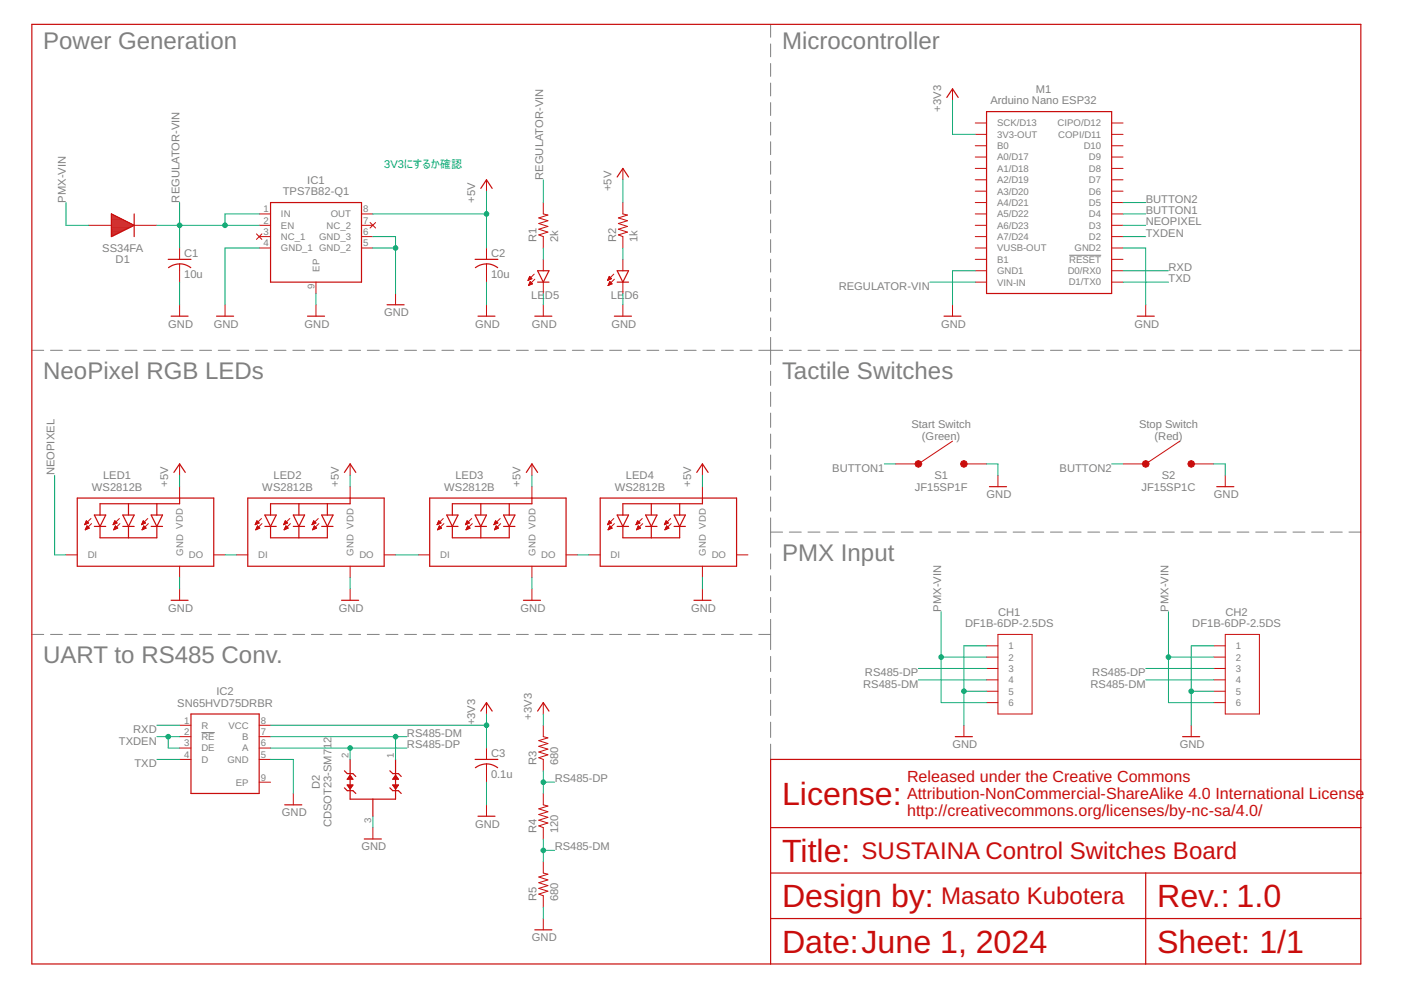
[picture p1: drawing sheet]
<svg xmlns="http://www.w3.org/2000/svg" width="297mm" height="210mm" viewBox="0 0 297 210" stroke-linecap="round" stroke-linejoin="round" font-family="sans-serif">
<g fill="none" stroke="#808080" stroke-width=".21">
<path d="M163.4 5.2v2.7M163.4 9.3v2.7M163.4 13.5v2.7M163.4 17.6v2.7M163.4 21.8v2.7M163.4 25.9v2.7M163.4 30.1v2.7M163.4 34.2v2.7M163.4 38.4v2.7M163.4 42.5v2.7M163.4 46.7v2.7M163.4 50.8v2.7"/>
<path d="M163.4 54.9v2.8M163.4 59.1v2.7M226.7 54.1h6.8M6.8 74.3h2.5M10.7 74.3h2.5M14.6 74.3h2.6M18.6 74.3h2.5M22.6 74.3h2.5M26.5 74.3h2.5M30.5 74.3h2.5M34.4 74.3h2.5M38.4 74.3h2.5"/>
<path d="M42.3 74.3h2.6M46.3 74.3h2.5M50.2 74.3h2.5M54.2 74.3h2.5M58.1 74.3h2.5M62.1 74.3h2.5M66 74.3h2.6M70 74.3h2.5M73.9 74.3h2.6M77.9 74.3h2.5M81.8 74.3h2.6M85.8 74.3h2.5"/>
<path d="M89.7 74.3h2.6M93.7 74.3h2.5M97.6 74.3h2.6M101.6 74.3h2.5M105.5 74.3h2.6M109.5 74.3h2.5M113.5 74.3h2.5M117.4 74.3h2.5M121.3 74.3h2.6M125.3 74.3h2.5M129.2 74.3h2.6M133.2 74.3h2.5"/>
<path d="M137.2 74.3h2.5M141.1 74.3h2.5M145.1 74.3h2.5M149 74.3h2.5M153 74.3h2.5M156.9 74.3h2.5M160.9 74.3h5M163.4 63.2v2.8M163.4 67.4v2.7M163.4 71.5v5.8M163.4 78.7v3M167.3 74.3h2.6"/>
<path d="M171.3 74.3h2.5M175.3 74.3h2.5M179.2 74.3h2.5M183.2 74.3h2.5M187.1 74.3h2.6M191.1 74.3h2.5M195 74.3h2.6M199 74.3h2.5M202.9 74.3h2.6M206.9 74.3h2.5M210.9 74.3h2.5M214.8 74.3h2.5"/>
<path d="M218.8 74.3h2.5M222.7 74.3h2.6M226.7 74.3h2.5M230.6 74.3h2.6M234.6 74.3h2.5M238.5 74.3h2.6M242.5 74.3h2.5M246.4 74.3h2.6M250.4 74.3h2.5M254.4 74.3h2.5M258.3 74.3h2.5M262.3 74.3h2.5"/>
<path d="M266.2 74.3h2.6M270.2 74.3h2.5M274.1 74.3h2.6M278.1 74.3h2.5M282 74.3h2.6M286 74.3h2.5M163.4 83.1v3.1M163.4 87.6v3M163.4 92v3.1M163.4 96.5v3M163.4 100.9v3M163.4 105.4v3"/>
<path d="M163.4 109.8v6.2M163.4 117.4v3.2M163.4 112.8h2.5M167.3 112.8h2.6M171.3 112.8h2.5M175.3 112.8h2.5M179.2 112.8h2.5M183.2 112.8h2.5M187.1 112.8h2.6M191.1 112.8h2.5M195 112.8h2.6M199 112.8h2.5"/>
<path d="M202.9 112.8h2.6M206.9 112.8h2.5M210.9 112.8h2.5M214.8 112.8h2.5M218.8 112.8h2.5M222.7 112.8h2.6M226.7 112.8h2.5M230.6 112.8h2.6M234.6 112.8h2.5M238.5 112.8h2.6M242.5 112.8h2.5M246.4 112.8h2.6"/>
<path d="M250.4 112.8h2.5M254.4 112.8h2.5M258.3 112.8h2.5M262.3 112.8h2.5M266.2 112.8h2.6M270.2 112.8h2.5M274.1 112.8h2.6M278.1 112.8h2.5M282 112.8h2.6M286 112.8h2.5M6.8 134.5h2.5M10.7 134.5h2.5"/>
<path d="M14.6 134.5h2.6M18.6 134.5h2.5M22.6 134.5h2.5M26.5 134.5h2.5M30.5 134.5h2.5M34.4 134.5h2.5M38.4 134.5h2.5M42.3 134.5h2.6M46.3 134.5h2.5M50.2 134.5h2.5M54.2 134.5h2.5M58.1 134.5h2.5"/>
<path d="M62.1 134.5h2.5M66 134.5h2.6M70 134.5h2.5M73.9 134.5h2.6M77.9 134.5h2.5M81.8 134.5h2.6M85.8 134.5h2.5M89.7 134.5h2.6M93.7 134.5h2.5M97.6 134.5h2.6M101.6 134.5h2.5M105.5 134.5h2.6"/>
<path d="M109.5 134.5h2.5M113.5 134.5h2.5M117.4 134.5h2.5M121.3 134.5h2.6M125.3 134.5h2.5M129.2 134.5h2.6M133.2 134.5h2.5M137.2 134.5h2.5M141.1 134.5h2.5M145.1 134.5h2.5M149 134.5h2.5M153 134.5h2.5"/>
<path d="M156.9 134.5h2.5M160.9 134.5h2.5M163.4 122.1v3.2M163.4 126.7v3.2M163.4 131.3v6.4M163.4 139.2v3.2M42.7 155.3h2.8M163.4 143.8v3.2M163.4 148.5v3.2M163.4 153.1v3.3M163.4 157.8v3.2"/>
</g>
<g fill="#c90d0c" stroke="#c90d0c" stroke-width=".21">
<circle cx="242.9" cy="98.4" r=".73"/>
<circle cx="252.6" cy="98.4" r=".72"/>
<circle cx="194.7" cy="98.4" r=".72"/>
<circle cx="204.4" cy="98.4" r=".72"/>
</g>
<g fill="none" stroke="#c90d0c" stroke-width=".21">
<path d="M202 18.8v2.5M103.1 38.1v2.4M132.1 35.7v2.4M206.8 26.1h2.4M206.8 28.5h2.4M206.8 33.3h2.4M206.8 35.7h2.4M206.8 38.1h2.4M206.8 30.9h2.4M235.7 26.1h2.4M235.7 28.5h2.4M235.7 33.3h2.4"/>
<path d="M235.7 35.7h2.4M235.7 38.1h2.4M235.7 30.9h2.4M18.8 47.8h4.8M28.4 47.8h4.9M38.1 52.6v2.4M38.1 56v3.8M54.4 49.6l1.1 1.2M54.9 45.4h2.5M54.9 47.8h2.5M54.9 50.2h2.5M54.9 52.6h2.5"/>
<path d="M55.5 49.6l-1.1 1.2M67 59.8v2.4M76.6 45.4h2.5M76.6 47.8h2.5M76.6 50.2h2.5M76.6 52.6h2.5M78.5 47.2l1.1 1.1M79.6 47.2l-1.1 1.1M103.1 52.6v2.4M103.1 56v3.8M112 59.4h.1M112 59.3h.3"/>
<path d="M112.1 59.2h.5M112.1 59.1h.7M112.2 58.9h.4M112.2 58.8h.3M112.2 58.7h.2M112.3 58.6l-.3 .9M112.3 58.6l.5 .5-.8 .4M112.3 58.6h.1M112.3 60h.4M112.4 59.9h.2M112.4 59.7h.1M112.4 59.7l.5 .5-.8 .3z"/>
<path d="M113.3 58.1l-1.3 1.4M113.4 59.2l-1.3 1.3M115.2 42.9v2.5l1 .2-2 .6 2 .6-2 .6 2 .6-2 .6 2 .6-2 .6 1 .4v2.4M115.2 55v2.4M115.2 59.8v2.4M128.8 59.4h.1M128.9 59.3h.3M128.9 59.2h.6M129 59.1h.6M129 58.9h.5M129.1 58.8h.3M129.1 58.7h.2"/>
<path d="M129.2 60h.4M129.2 58.6l-.4 .9M129.2 58.6l.4 .5-.8 .4M129.2 58.6h.1M129.2 59.9h.3M129.3 59.7h.1M129.3 59.7l.5 .5-.9 .3zM130.1 58.1l-1.3 1.4M130.3 59.2l-1.4 1.3M132.1 42.9v2.5l.9 .2-1.9 .6 1.9 .6-1.9 .6 1.9 .6-1.9 .6 1.9 .6-1.9 .6 1 .4v2.4M132.1 55v2.4M132.1 59.8v2.4"/>
<path d="M206.8 59.8h2.4M206.8 40.5h2.4M206.8 42.9h2.4M206.8 45.4h2.4M206.8 47.8h2.4M206.8 50.2h2.4M206.8 52.6h2.4M206.8 55h2.4M206.8 57.4h2.4M235.7 59.8h2.4M235.7 40.5h2.4M235.7 42.9h2.4"/>
<path d="M235.7 45.4h2.4M235.7 47.8h2.4M235.7 50.2h2.4M235.7 52.6h2.4M235.7 55h2.4M235.7 57.4h2.4M38.1 64.6v2.4M47.7 64.6v2.4M67 64.6v2.4M83.9 62.2v2.4M103.1 64.6v2.4M112.1 60.5h.1"/>
<path d="M112.1 60.4h.2M112.2 60.3h.4M112.2 60.2h.7M112.3 60.1h.5M115.2 64.6v2.4M128.9 60.5h.1M129 60.4h.2M129 60.3h.5M129.1 60.2h.6M129.1 60.1h.6M132.1 64.6v2.4M202 64.6v2.4"/>
<path d="M242.9 64.6v2.4M38.1 98.4v2.4M74.2 98.4v2.4M112.8 98.4v2.4M148.9 98.4v2.4M202 93.5l-7.3 4.9h-4.8M204.4 98.4h4.8M250.1 93.5l-7.2 4.9h-4.8M252.6 98.4h4.8M14 117.6h2.4M18 111.2h.1M18 111.1h.4"/>
<path d="M18.1 111h.5M18.1 112.3h.1M18.1 110.8h.7M18.1 112.2h.3M18.2 110.7h.4M18.2 112.1h.5M18.2 110.6h.3M18.2 112h.7M18.3 110.5h.1M18.3 111.9h.5M18.3 110.4l.5 .5-.9 .4zM18.3 111.8h.4"/>
<path d="M18.4 111.6h.2M18.4 111.5l-.3 .8M18.4 111.5l.5 .5M18.4 111.5h.1M18.9 112l-.8 .3M19.3 109.9l-1.4 1.4M19.4 111l-1.3 1.3M24 111.2h.1M24.1 111.1h.3M24.1 111h.6M24.1 112.3h.1M24.2 110.8h.6"/>
<path d="M24.2 112.2h.2M24.2 110.7h.5M24.2 112.1h.5M24.3 110.6h.3M24.3 112h.7M24.3 110.5h.1M24.3 111.9h.5M24.3 110.4l.5 .5-.8 .4zM24.4 111.8h.3M24.4 111.6h.2M24.4 111.5h.1M24.5 111.5l-.4 .8"/>
<path d="M24.5 111.5l.5 .5M25 112l-.9 .3M25.3 109.9l-1.3 1.4M25.4 111l-1.3 1.3M30 111.2h.2M30.1 111.1h.3M30.1 111h.6M30.1 112.3h.1M30.2 110.8h.6M30.2 112.2h.2M30.2 110.7h.5M30.2 112.1h.5"/>
<path d="M30.3 110.6h.3M30.3 112h.7M30.3 110.5h.2M30.3 111.9h.6M30.4 111.8h.4M30.4 110.4l.5 .5-.9 .4zM30.4 111.6h.2M30.5 111.5h.1M30.5 111.5l-.4 .8M30.5 111.5l.5 .5M31 112l-.9 .3M31.3 109.9l-1.3 1.4"/>
<path d="M31.5 111l-1.4 1.3M38.1 103.2v2.4M45.3 117.6h2.4M50.1 117.6h2.4M54.1 111.2h.2M54.2 111.1h.3M54.2 111h.6M54.2 112.3h.1M54.3 110.8h.6M54.3 112.2h.2M54.3 110.7h.5M54.3 112.1h.5"/>
<path d="M54.4 110.6h.3M54.4 112h.7M54.4 110.5h.2M54.4 111.9h.5M54.5 110.4l.4 .5-.8 .4zM54.5 111.8h.3M54.5 111.6h.2M54.6 111.5h.1M54.6 111.5l-.4 .8M54.6 111.5l.5 .5M55.1 112l-.9 .3M55.4 109.9l-1.3 1.4"/>
<path d="M55.5 111l-1.3 1.3M60.2 111.2h.1M60.2 111.1h.4M60.3 111h.5M60.3 112.3h.1M60.3 110.8h.6M60.3 112.2h.3M60.3 110.7h.5M60.4 112.1h.4M60.4 110.6h.3M60.4 112h.7M60.5 110.5h.1"/>
<path d="M60.5 111.9h.5M60.5 111.8h.4M60.5 110.4l.5 .5-.9 .4zM60.6 111.6h.1M60.6 111.5h.1M60.6 111.5l-.4 .8M60.6 111.5l.5 .5M61.1 112l-.9 .3M61.4 109.9l-1.3 1.4M61.6 111l-1.4 1.3M66.2 111.2h.1M66.2 111.1h.4"/>
<path d="M66.3 111h.5M66.3 112.3h.1M66.3 110.8h.7M66.3 112.2h.3M66.4 110.7h.4M66.4 112.1h.5M66.4 110.6h.3M66.4 112h.7M66.5 110.5h.1M66.5 111.9h.5M66.5 110.4l.5 .5-.9 .4zM66.5 111.8h.4"/>
<path d="M66.6 111.6h.2M66.6 111.5h.1M66.6 111.5l-.3 .8M66.6 111.5l.5 .5M67.1 112l-.8 .3M67.5 109.9l-1.4 1.4M67.6 111l-1.3 1.3M74.2 103.2v2.4M81.4 117.6h2.5M88.7 117.6h2.4M92.7 111.2h.1M92.7 111.1h.4"/>
<path d="M92.8 111h.5M92.8 112.3h.1M92.8 110.8h.7M92.8 112.2h.3M92.9 110.7h.4M92.9 112.1h.5M92.9 110.6h.3M92.9 112h.7M93 110.5h.1M93 111.9h.5M93 111.8h.4M93 110.4l.5 .5-.8 .4z"/>
<path d="M93.1 111.6h.2M93.1 111.5h.1M93.2 111.5l-.4 .8M93.2 111.5l.4 .5M93.6 112l-.8 .3M94 109.9l-1.3 1.4M94.1 111l-1.3 1.3M98.7 111.2h.1M98.8 111.1h.3M98.8 111h.6M98.8 112.3h.1M98.9 110.8h.6"/>
<path d="M98.9 112.2h.2M98.9 110.7h.5M98.9 112.1h.5M99 110.6h.3M99 112h.7M99 110.5h.1M99 111.9h.5M99 110.4l.5 .5-.8 .4zM99.1 111.8h.3M99.1 111.6h.2M99.2 111.5h.1M99.2 111.5l-.4 .8"/>
<path d="M99.2 111.5l.5 .5M99.7 112l-.9 .3M100 109.9l-1.3 1.4M100.1 111l-1.3 1.3M104.7 111.2h.2M104.8 111.1h.3M104.8 111h.6M104.8 112.3h.1M104.9 110.8h.6M104.9 112.2h.3M104.9 110.7h.5M104.9 112.1h.5"/>
<path d="M105 110.6h.3M105 112h.7M105 110.5h.2M105 111.9h.6M105.1 110.4l.5 .5-.9 .4zM105.1 111.8h.4M105.1 111.6h.2M105.2 111.5h.1M105.2 111.5l-.4 .8M105.2 111.5l.5 .5M105.7 112l-.9 .3M106 109.9l-1.3 1.4"/>
<path d="M106.2 111l-1.4 1.3M112.8 103.2v2.4M120 117.6h2.4M124.8 117.6h2.5M128.8 111.2h.2M128.9 111.1h.3M128.9 111h.6M128.9 112.3h.1M129 110.8h.6M129 112.2h.2M129 110.7h.5M129 112.1h.5"/>
<path d="M129.1 110.6h.3M129.1 112h.7M129.1 110.5h.2M129.1 111.9h.6M129.2 111.8h.3M129.2 110.4l.4 .5-.8 .4zM129.2 111.6h.2M129.3 111.5h.1M129.3 111.5l-.4 .8M129.3 111.5l.5 .5M129.8 112l-.9 .3M130.1 109.9l-1.3 1.4"/>
<path d="M130.3 111l-1.4 1.3M134.9 111.2h.1M134.9 111.1h.4M135 111h.5M135 112.3h.1M135 110.8h.6M135 112.2h.3M135.1 110.7h.4M135.1 112.1h.4M135.1 110.6h.3M135.1 112h.7M135.1 110.5h.2"/>
<path d="M135.1 111.9h.6M135.2 110.4l.5 .5-.9 .4zM135.2 111.8h.4M135.3 111.6h.2M135.3 111.5h.1M135.3 111.5l-.3 .8M135.3 111.5l.5 .5M135.8 112l-.8 .3M136.2 109.9l-1.4 1.4M136.3 111l-1.3 1.3M140.9 111.2h.1M140.9 111.1h.4"/>
<path d="M141 111h.5M141 112.3h.1M141 110.8h.7M141 112.2h.3M141.1 110.7h.4M141.1 112.1h.5M141.1 110.6h.3M141.1 112h.7M141.2 110.5h.1M141.2 111.9h.5M141.2 111.8h.4M141.2 110.4l.5 .5-.8 .4z"/>
<path d="M141.3 111.6h.2M141.3 111.5h.1M141.4 111.5l-.4 .8M141.4 111.5l.4 .5M141.8 112l-.8 .3M142.2 109.9l-1.3 1.4M142.3 111l-1.3 1.3M148.9 103.2v2.4M156.2 117.6h2.4M211.6 100.8v2.4M259.8 100.8v2.4M38.1 120.1v2.3"/>
<path d="M38.1 124.9v2.4M74.2 120.1v2.3M74.2 124.9v2.4M112.8 120.1v2.3M112.8 124.9v2.4M148.9 120.1v2.3M148.9 124.9v2.4M209.2 136.9h2.4M209.2 139.3h2.4M211.6 134.5h7.2v16.9h-7.2zM257.4 136.9h2.4M257.4 139.3h2.4"/>
<path d="M259.8 134.5h7.2v16.9h-7.2zM38.1 153.8h2.4M38.1 156.2h2.4M38.1 158.6h2.4M54.9 153.8h2.5M54.9 156.2h2.5M54.9 158.6h2.5M103.1 149v2.4M103.1 158.6v2.4M115.2 153.8v2.4l1 .2-2 .6 2 .6-2 .6 2 .6-2 .6 2 .6-2 .7 1 .3v2.4M115.2 149v2.4M204.4 153.8v2.4"/>
<path d="M209.2 141.7h2.4M209.2 144.1h2.4M209.2 146.6h2.4M209.2 149h2.4M252.6 153.8v2.4M257.4 141.7h2.4M257.4 144.1h2.4M257.4 146.6h2.4M257.4 149h2.4M38.1 161h2.4M54.9 161h2.5M54.9 165.8h2.5"/>
<path d="M62.2 168.2v2.4M79.1 175.5v2.4M103.1 162v3.8M103.1 170.6v2.5M115.2 168.2v2.4l1 .3-2 .6 2 .6-2 .6 2 .6-2 .6 2 .6-2 .6 1 .4v2.4M115.2 182.7v2.4l1 .3-2 .5 2 .7-2 .6 2 .6-2 .6 2 .6-2 .6 1 .3v2.4M115.2 194.8v2.3"/>
</g>
<g fill="none" stroke="#c90d0c" stroke-width=".25">
<path d="M6.8 5.2h281.7v199.2h-281.7zM101.9 39.9l1.2-1.8 1.3 1.8M130.9 37.5l1.2-1.8 1.2 1.8M200.7 20.7l1.3-1.9 1.2 1.9M209.2 23.7h26.5v38.5h-26.5zM23.6 45.4l4.8 2.4-4.8 2.4zM23.6 50h.4M23.6 49.8h.8M23.6 49.6h1.2M23.6 49.4h1.7M23.6 49.1h2.1M23.6 48.9h2.5"/>
<path d="M23.6 48.7h2.9M23.6 48.5h3.3M23.6 48.3h3.7M23.6 48.1h4.2M23.6 47.9h4.6M23.6 47.7h4.7M23.6 47.5h4.3M23.6 47.3h3.9M23.6 47.1h3.4M23.6 46.8h3M23.6 46.6h2.6M23.6 46.4h2.2"/>
<path d="M23.6 46.2h1.8M23.6 46h1.3M23.6 45.8h.9M23.6 45.6h.5M23.6 45.4h.1M28.4 45.4v4.8M35.7 55h4.8M38.1 55.9l1 .2 1.3 .6M38.1 56l-1.5 .2-.9 .5M57.4 42.9h19.2v16.9h-19.2zM100.7 55h4.9M103.1 55.9l1.1 .2 1.3 .6"/>
<path d="M103.1 56l-1.4 .2-.9 .5M114 57.4h2.4l-1.2 2.4zM114 59.8h2.4M130.9 59.8h2.4M130.9 57.4h2.4l-1.2 2.4zM36.3 67h3.6M45.9 67h3.6M65.2 67h3.6M82.1 64.6h3.6M101.3 67h3.6M113.4 67h3.6M130.3 67h3.6"/>
<path d="M200.2 67h3.6M241.1 67h3.6M16.4 105.6h28.9v14.5h-28.9zM20 109.2h2.4l-1.2 2.4zM20 111.6h2.4M21.2 111.6v2.4h12.1v-2.4M26 109.2h2.4l-1.2 2.4zM26 111.6h2.4M27.2 106.8v2.4M27.2 111.6v2.4M32 109.2h2.5l-1.2 2.4zM32 111.6h2.5"/>
<path d="M33.3 106.8v2.4M36.9 100.2l1.2-1.8 1.2 1.8M38.1 105.6v1.2h-16.9v2.4M52.5 105.6h28.9v14.5h-28.9zM56.2 109.2h2.4l-1.2 2.4zM56.2 111.6h2.4M57.4 111.6v2.4h12v-2.4M62.2 109.2h2.4l-1.2 2.4zM62.2 111.6h2.4M63.4 106.8v2.4M63.4 111.6v2.4M68.2 109.2h2.4l-1.2 2.4z"/>
<path d="M68.2 111.6h2.4M69.4 106.8v2.4M73 100.2l1.2-1.8 1.2 1.8M74.2 105.6v1.2h-16.8v2.4M91.1 105.6h28.9v14.5h-28.9zM94.7 109.2h2.4l-1.2 2.4zM94.7 111.6h2.4M95.9 111.6v2.4h12.1v-2.4M100.7 109.2h2.4l-1.2 2.4zM100.7 111.6h2.4M101.9 106.8v2.4M101.9 111.6v2.4"/>
<path d="M106.8 109.2h2.4l-1.2 2.4zM106.8 111.6h2.4M108 106.8v2.4M111.6 100.2l1.2-1.8 1.2 1.8M112.8 105.6v1.2h-16.9v2.4M127.3 105.6h28.9v14.5h-28.9zM130.9 109.2h2.4l-1.2 2.4zM130.9 111.6h2.4M132.1 111.6v2.4h12v-2.4M136.9 109.2h2.4l-1.2 2.4zM136.9 111.6h2.4M138.1 106.8v2.4"/>
<path d="M138.1 111.6v2.4M142.9 109.2h2.4l-1.2 2.4zM142.9 111.6h2.4M144.1 106.8v2.4M147.7 100.2l1.2-1.8 1.2 1.8M148.9 105.6v1.2h-16.8v2.4M209.8 103.2h3.6M258 103.2h3.6M36.3 127.3h3.6M72.4 127.3h3.6M111 127.3h3.6M147.1 127.3h3.6"/>
<path d="M40.5 151.4h14.4v16.8h-14.4zM101.9 150.8l1.2-1.8 1.3 1.8M114 150.8l1.2-1.8 1.2 1.8M202.5 156.2h3.7M250.7 156.2h3.7M60.4 170.6h3.6M73 163.4l.6 .6h1.2l.6 .6M73 167l.6 .6h1.2l.6 .6M73.6 166.4h1.2l-.6 .9zM73.7 166.5h1.1M73.7 165.1h1M73.8 166.7h.8"/>
<path d="M73.9 164.8h.6M74 166.9h.5M74 164.6h.4M74.1 167.2h.2M74.2 164.4h.1M74.2 164.4l.6 .8h-1.2zM74.2 161v8.4h9.7v-8.4M77.2 177.9h3.7M79.1 169.4v3.7M82.7 163.4l.6 .6h1.2l.6 .6M82.7 167l.6 .6h1.2l.6 .6M83.3 166.4h1.2l-.6 .9z"/>
<path d="M83.3 166.5h1.1M83.4 165.1h.9M83.5 166.7h.8M83.5 164.8h.7M83.6 166.9h.5M83.7 164.6h.4M83.8 167.2h.2M83.8 164.4h.1M83.9 164.4l.6 .8h-1.2zM100.7 161h4.9M100.8 162.8a3.9 3.9 0 0 1 4.7 0M101.3 173.1h3.6"/>
<path d="M163.4 175.5h125.1M288.5 161h-125.1v43.4M113.4 197.1h3.6M163.4 194.8h125.1M163.4 185.1h125.1M242.9 185.1v19.3"/>
</g>
<g fill="none" stroke="#0dab76" stroke-width=".21">
<path d="M115.2 38.1v4.8M132.1 38.1v4.8M202 21.3v7.2h4.8M14 42.9v4.9h4.8M33.3 47.8h21.6M38.1 42.9v9.7M38.1 59.8v4.8M54.9 45.4h-7.2v2.4M54.9 52.6h-7.2v12M79.1 45.4h24M79.1 52.6h4.8M79.1 50.2h4.8v12"/>
<path d="M103.1 40.5v12.1M103.1 59.8v4.8M115.2 52.6v2.4M132.1 52.6v2.4M197.1 59.8h9.7M206.8 57.4h-4.8v7.2M238.1 45.4h4.8M238.1 42.9h4.8M238.1 57.4h9.6M238.1 52.6h4.8v12M238.1 50.2h4.8M238.1 59.8h9.6"/>
<path d="M238.1 47.8h4.8M67 62.2v2.4M115.2 62.2v2.4M132.1 62.2v2.4M187.5 98.4h2.4M209.2 98.4h2.4v2.4M235.7 98.4h2.4M257.4 98.4h2.4v2.4M11.6 100.8v16.8h2.4M38.1 100.8v2.4M47.7 117.6h2.4M74.2 100.8v2.4"/>
<path d="M83.9 117.6h4.8M112.8 100.8v2.4M122.4 117.6h2.4M148.9 100.8v2.4M38.1 122.4v2.5M74.2 122.4v2.5M112.8 122.4v2.5M148.9 122.4v2.5M199.5 139.3h9.7M199.5 129.7v19.3h9.7M209.2 136.9h-4.8v16.9M247.7 139.3h9.7"/>
<path d="M247.7 129.7v19.3h9.7M257.4 136.9h-4.8v16.9M33.3 153.8h4.8M33.3 156.2h4.8M35.7 156.2v2.4h2.4M57.4 153.8h45.7M57.4 158.6h28.9M57.4 156.2h28.9M74.2 158.6v2.4M83.9 156.2v4.8M103.1 151.4v7.2M115.2 151.4v2.4"/>
<path d="M194.7 141.7h14.5M194.7 144.1h14.5M204.4 146.6h4.8M242.9 141.7h14.5M242.9 144.1h14.5M252.6 146.6h4.8M33.3 161h4.8M57.4 161h4.8v7.2M79.1 173.1v2.4M103.1 165.8v4.8M115.2 163.4v4.8M115.2 177.9v4.8"/>
<path d="M115.2 165.8h2.4M115.2 192.3v2.5M115.2 180.3h2.4"/>
</g>
<g fill="#0dab76" stroke="#0dab76" stroke-width=".21">
<circle cx="204.4" cy="146.6" r=".49"/>
<circle cx="83.9" cy="52.6" r=".49"/>
<circle cx="252.6" cy="146.6" r=".49"/>
<circle cx="103.1" cy="153.8" r=".49"/>
<circle cx="74.2" cy="158.6" r=".49"/>
<circle cx="115.2" cy="165.8" r=".49"/>
<circle cx="83.9" cy="156.2" r=".49"/>
<circle cx="115.2" cy="180.3" r=".49"/>
<circle cx="35.7" cy="156.2" r=".49"/>
<circle cx="103.1" cy="45.4" r=".49"/>
<circle cx="38.1" cy="47.8" r=".49"/>
<circle cx="47.7" cy="47.8" r=".49"/>
<circle cx="199.5" cy="139.3" r=".49"/>
<circle cx="247.7" cy="139.3" r=".49"/>
</g>
<g font-size="6.8" fill="#c90d0c">
<text x="165.8" y="170.7">License:</text>
<text x="165.8" y="182.7">Title:</text>
<text x="165.8" y="192.3">Design by:</text>
<text x="245.3" y="192.3">Rev.: 1.0</text>
<text x="165.8" y="202">Date:June 1, 2024</text>
<text x="245.3" y="202">Sheet: 1/1</text>
</g>
<g font-size="5.1" fill="#808080">
<text x="9.2" y="10.4">Power Generation</text>
<text x="165.8" y="10.4">Microcontroller</text>
<text x="9.2" y="80.3">NeoPixel RGB LEDs</text>
<text x="165.8" y="80.3">Tactile Switches</text>
<text x="165.8" y="118.9">PMX Input</text>
<text x="9.2" y="140.5">UART to RS485 Conv.</text>
</g>
<g font-size="5.1" fill="#c90d0c">
<text x="182.7" y="182.1">SUSTAINA Control Switches Board</text>
<text x="199.5" y="191.7">Masato Kubotera</text>
</g>
<g font-size="3.4" fill="#c90d0c">
<text x="192.3" y="165.8">Released under the Creative Commons</text>
<text x="192.3" y="169.4">Attribution-NonCommercial-ShareAlike 4.0 International License</text>
<text x="192.3" y="173.1">http://creativecommons.org/licenses/by-nc-sa/4.0/</text>
</g>
<g font-size="2.4" fill="#808080">
<text x="199.5" y="23.7" transform="rotate(-90 199.5 23.7)">+3V3</text>
<text x="210" y="22.1">Arduino Nano ESP32</text>
<text x="219.6" y="19.7">M1</text>
<text x="59.9" y="41.4">TPS7B82-Q1</text>
<text x="65.2" y="39">IC1</text>
<text x="115.2" y="38.1" transform="rotate(-90 115.2 38.1)">REGULATOR-VIN</text>
<text x="129.7" y="40.5" transform="rotate(-90 129.7 40.5)">+5V</text>
<text x="14" y="42.9" transform="rotate(-90 14 42.9)">PMX-VIN</text>
<text x="38.1" y="42.9" transform="rotate(-90 38.1 42.9)">REGULATOR-VIN</text>
<text x="100.7" y="42.9" transform="rotate(-90 100.7 42.9)">+5V</text>
<text x="242.9" y="45.4">BUTTON1</text>
<text x="242.9" y="42.9">BUTTON2</text>
<text x="242.9" y="47.8">NEOPIXEL</text>
<text x="21.7" y="53.4">SS34FA</text>
<text x="113.8" y="51.4" transform="rotate(-90 113.8 51.4)">R1</text>
<text x="118.3" y="51.4" transform="rotate(-90 118.3 51.4)">2k</text>
<text x="130.6" y="51.4" transform="rotate(-90 130.6 51.4)">R2</text>
<text x="135.2" y="51.4" transform="rotate(-90 135.2 51.4)">1k</text>
<text x="242.9" y="50.2">TXDEN</text>
<text x="24.5" y="55.8">D1</text>
<text x="39" y="59">10u</text>
<text x="39" y="54.4">C1</text>
<text x="104.1" y="59">10u</text>
<text x="104.1" y="54.4">C2</text>
<text x="247.7" y="59.8">TXD</text>
<text x="247.7" y="57.4">RXD</text>
<text x="112.6" y="63.4">LE</text>
<text x="115.5" y="63.4">D5</text>
<text x="129.5" y="63.4">LE</text>
<text x="132.4" y="63.4">D6</text>
<text x="177.8" y="61.5">REGULATOR-VIN</text>
<text x="35.7" y="69.4">GND</text>
<text x="45.3" y="69.4">GND</text>
<text x="64.6" y="69.4">GND</text>
<text x="81.5" y="67">GND</text>
<text x="100.7" y="69.4">GND</text>
<text x="112.8" y="69.4">GND</text>
<text x="129.7" y="69.4">GND</text>
<text x="199.5" y="69.4">GND</text>
<text x="240.5" y="69.4">GND</text>
<text x="193.2" y="90.7">Start Switch</text>
<text x="195.5" y="93.3">(Green)</text>
<text x="241.5" y="90.7">Stop Switch</text>
<text x="244.8" y="93.3">(Red)</text>
<text x="11.6" y="100.8" transform="rotate(-90 11.6 100.8)">NEOPIXEL</text>
<text x="21.9" y="101.6">LED1</text>
<text x="58" y="101.6">LED2</text>
<text x="96.6" y="101.6">LED3</text>
<text x="132.7" y="101.6">LED4</text>
<text x="176.4" y="100.1">BUTTON1</text>
<text x="198.1" y="101.6">S1</text>
<text x="224.6" y="100.1">BUTTON2</text>
<text x="246.3" y="101.6">S2</text>
<text x="19.5" y="104">WS2812B</text>
<text x="35.7" y="103.2" transform="rotate(-90 35.7 103.2)">+5V</text>
<text x="55.6" y="104">WS2812B</text>
<text x="71.8" y="103.2" transform="rotate(-90 71.8 103.2)">+5V</text>
<text x="94.2" y="104">WS2812B</text>
<text x="110.4" y="103.2" transform="rotate(-90 110.4 103.2)">+5V</text>
<text x="130.3" y="104">WS2812B</text>
<text x="146.5" y="103.2" transform="rotate(-90 146.5 103.2)">+5V</text>
<text x="194" y="104">JF15SP1F</text>
<text x="209.2" y="105.6">GND</text>
<text x="242" y="104">JF15SP1C</text>
<text x="257.4" y="105.6">GND</text>
<text x="35.7" y="129.7">GND</text>
<text x="71.8" y="129.7">GND</text>
<text x="110.4" y="129.7">GND</text>
<text x="146.5" y="129.7">GND</text>
<text x="199.5" y="129.7" transform="rotate(-90 199.5 129.7)">PMX-VIN</text>
<text x="211.6" y="130.5">CH1</text>
<text x="247.7" y="129.7" transform="rotate(-90 247.7 129.7)">PMX-VIN</text>
<text x="259.8" y="130.5">CH2</text>
<text x="204.6" y="132.9">DF1B-6DP-2.5DS</text>
<text x="252.8" y="132.9">DF1B-6DP-2.5DS</text>
<text x="183.4" y="143.4">RS485-DP</text>
<text x="231.6" y="143.4">RS485-DP</text>
<text x="37.6" y="149.8">SN65HVD75DRBR</text>
<text x="45.9" y="147.4">IC2</text>
<text x="183" y="145.8">RS485-DM</text>
<text x="231.2" y="145.8">RS485-DM</text>
<text x="28.2" y="155.5">RXD</text>
<text x="100.7" y="153.8" transform="rotate(-90 100.7 153.8)">+3V3</text>
<text x="112.8" y="152.6" transform="rotate(-90 112.8 152.6)">+3V3</text>
<text x="25.2" y="157.9">TXDEN</text>
<text x="86.3" y="158.6">RS485-DP</text>
<text x="86.3" y="156.2">RS485-DM</text>
<text x="104.1" y="160.4">C3</text>
<text x="201.9" y="158.6">GND</text>
<text x="250.1" y="158.6">GND</text>
<text x="28.5" y="162.7">TXD</text>
<text x="67.8" y="167.4" transform="rotate(-90 67.8 167.4)">D2</text>
<text x="104.1" y="165">0.1u</text>
<text x="113.8" y="162.2" transform="rotate(-90 113.8 162.2)">R3</text>
<text x="117.6" y="165.8">RS485-DP</text>
<text x="118.3" y="162.2" transform="rotate(-90 118.3 162.2)">680</text>
<text x="59.8" y="173.1">GND</text>
<text x="70.3" y="175.4" transform="rotate(-90 70.3 175.4)">CDSOT23-SM712</text>
<text x="100.7" y="175.5">GND</text>
<text x="113.8" y="176.7" transform="rotate(-90 113.8 176.7)">R4</text>
<text x="118.3" y="176.7" transform="rotate(-90 118.3 176.7)">120</text>
<text x="76.6" y="180.3">GND</text>
<text x="117.6" y="180.3">RS485-DM</text>
<text x="113.8" y="191.1" transform="rotate(-90 113.8 191.1)">R5</text>
<text x="118.3" y="191.1" transform="rotate(-90 118.3 191.1)">680</text>
<text x="112.8" y="199.6">GND</text>
</g>
<text font-size="2.4" fill="#0dab76" x="81.5" y="35.7">3V3にするか確認</text>
<g font-size="2" fill="#808080">
<text x="211.4" y="26.8">SCK/D13</text>
<text x="211.4" y="29.2">3V3-OUT</text>
<text x="224.2" y="26.8">CIPO/D12</text>
<text x="224.4" y="29.2">COPI/D11</text>
<text x="211.4" y="34">A0/D17</text>
<text x="211.4" y="31.6">B0</text>
<text x="229.8" y="31.6">D10</text>
<text x="230.9" y="34">D9</text>
<text x="211.4" y="36.4">A1/D18</text>
<text x="211.4" y="38.8">A2/D19</text>
<text x="211.4" y="41.3">A3/D20</text>
<text x="230.9" y="41.3">D6</text>
<text x="230.9" y="38.8">D7</text>
<text x="230.9" y="36.4">D8</text>
<text x="55.9" y="45">1</text>
<text x="55.9" y="47.4">2</text>
<text x="59.6" y="46.1">IN</text>
<text x="70.1" y="46.1">OUT</text>
<text x="77" y="45">8</text>
<text x="77" y="47.4">7</text>
<text x="211.4" y="43.7">A4/D21</text>
<text x="211.4" y="46.1">A5/D22</text>
<text x="230.9" y="46.1">D4</text>
<text x="230.9" y="43.7">D5</text>
<text x="55.9" y="49.8">3</text>
<text x="55.9" y="52.2">4</text>
<text x="59.6" y="48.5">EN</text>
<text x="59.6" y="50.9">NC_1</text>
<text x="59.6" y="53.3">GND_1 GND_2</text>
<text x="67.7" y="50.9">GND_3</text>
<text x="69.3" y="48.5">NC_2</text>
<text x="77" y="49.8">6</text>
<text x="77" y="52.2">5</text>
<text x="211.4" y="48.5">A6/D23</text>
<text x="211.4" y="50.9">A7/D24</text>
<text x="211.4" y="53.3">VUSB-OUT</text>
<text x="227.8" y="53.3">GND2</text>
<text x="230.9" y="50.9">D2</text>
<text x="230.9" y="48.5">D3</text>
<text x="67.7" y="57.6" transform="rotate(-90 67.7 57.6)">EP</text>
<text x="211.4" y="55.7">B1</text>
<text x="211.4" y="58.1">GND1</text>
<text x="226.4" y="58.1">D0/RX0</text>
<text x="226.7" y="55.7">RESET</text>
<text x="66.7" y="61.3" transform="rotate(-90 66.7 61.3)">9</text>
<text x="211.4" y="60.5">VIN-IN</text>
<text x="226.6" y="60.5">D1/TX0</text>
<text x="18.6" y="118.4">DI</text>
<text x="38.8" y="117.8" transform="rotate(-90 38.8 117.8)">GND VDD</text>
<text x="40" y="118.4">DO</text>
<text x="54.8" y="118.4">DI</text>
<text x="75" y="117.8" transform="rotate(-90 75 117.8)">GND VDD</text>
<text x="76.2" y="118.4">DO</text>
<text x="93.3" y="118.4">DI</text>
<text x="113.5" y="117.8" transform="rotate(-90 113.5 117.8)">GND VDD</text>
<text x="114.7" y="118.4">DO</text>
<text x="129.5" y="118.4">DI</text>
<text x="149.7" y="117.8" transform="rotate(-90 149.7 117.8)">GND VDD</text>
<text x="150.9" y="118.4">DO</text>
<text x="213.8" y="137.6">1</text>
<text x="262" y="137.6">1</text>
<text x="213.8" y="140">2</text>
<text x="213.8" y="142.5">3</text>
<text x="262" y="140">2</text>
<text x="262" y="142.5">3</text>
<text x="213.8" y="144.9">4</text>
<text x="213.8" y="147.3">5</text>
<text x="213.8" y="149.7">6</text>
<text x="262" y="144.9">4</text>
<text x="262" y="147.3">5</text>
<text x="262" y="149.7">6</text>
<text x="39" y="153.4">1</text>
<text x="39" y="155.9">2</text>
<text x="42.7" y="154.5">R</text>
<text x="48.5" y="154.5">VCC</text>
<text x="55.3" y="153.4">8</text>
<text x="55.3" y="155.9">7</text>
<text x="39" y="158.3">3</text>
<text x="39" y="160.7">4</text>
<text x="42.7" y="156.9">RE</text>
<text x="42.7" y="159.3">DE</text>
<text x="42.7" y="161.7">D</text>
<text x="48.2" y="161.7">GND</text>
<text x="51.4" y="156.9">B</text>
<text x="51.4" y="159.3">A</text>
<text x="55.3" y="158.3">6</text>
<text x="55.3" y="160.7">5</text>
<text x="73.9" y="160.7" transform="rotate(-90 73.9 160.7)">2</text>
<text x="83.5" y="160.7" transform="rotate(-90 83.5 160.7)">1</text>
<text x="50" y="166.5">EP</text>
<text x="55.3" y="165.5">9</text>
<text x="78.7" y="174.5" transform="rotate(-90 78.7 174.5)">3</text>
</g>
</svg>
